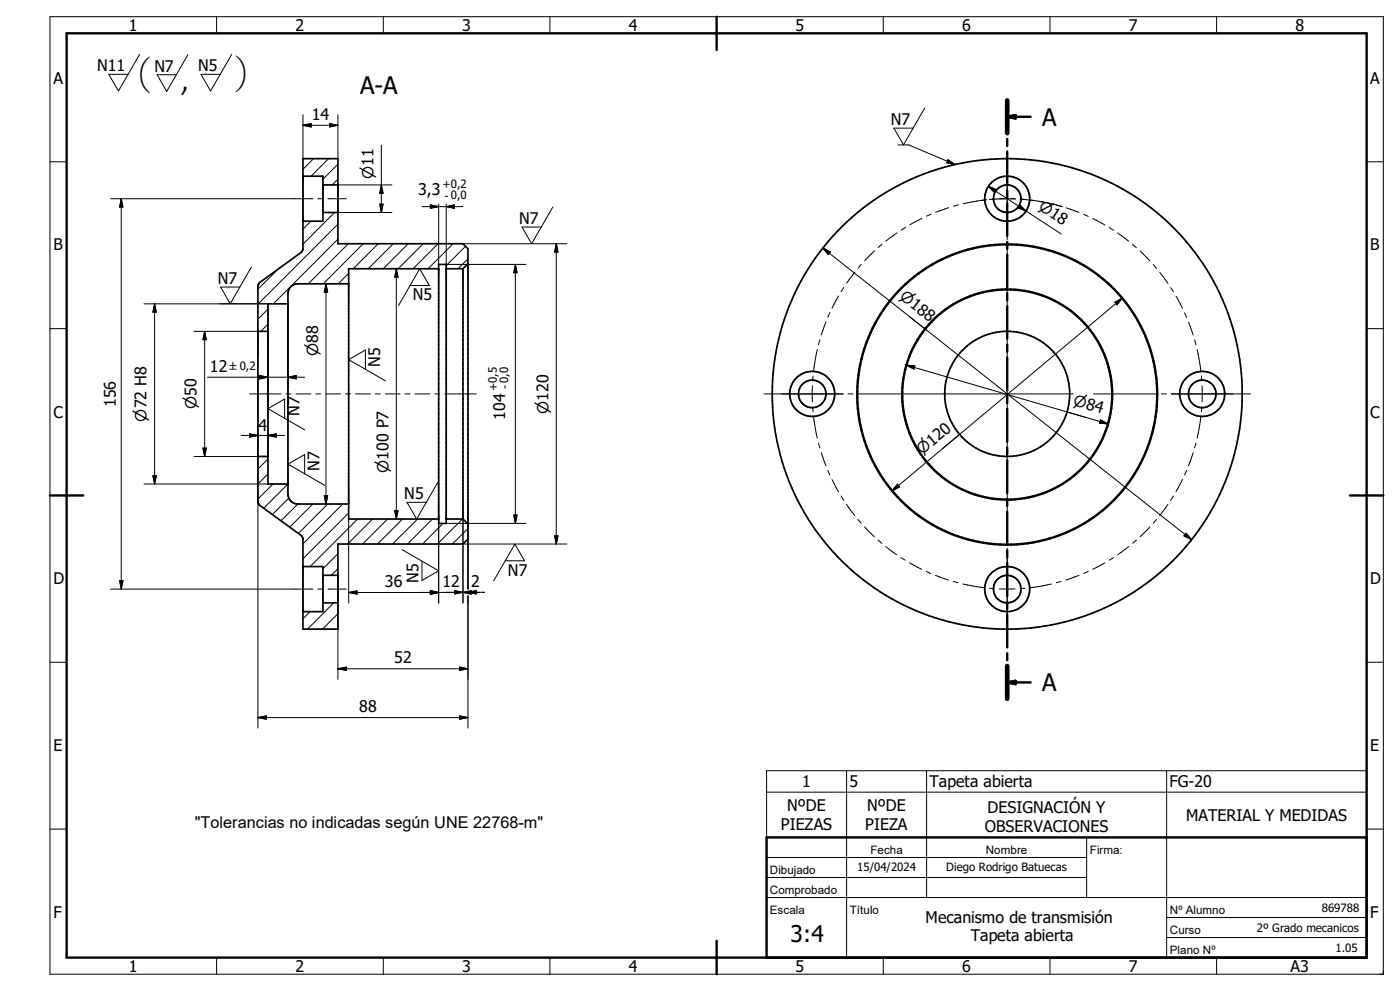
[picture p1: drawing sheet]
<svg xmlns="http://www.w3.org/2000/svg" width="420mm" height="297mm" viewBox="0 0 420 297" stroke-linecap="round" stroke-linejoin="round" font-family="sans-serif">
<g fill="none" stroke="#000" stroke-width=".3">
<path d="M15 5h400v287h-400zM41.9 16.3l-6.4 11-2.9-5h5.8M56.4 16.4l-6.4 11-2.9-5h5.8M65 5v5M69.5 16.3l-6.3 11-2.9-5h5.8M115 5v5M165 5v5M265 5v5M315 5v5M365 5v5M90.9 37.5h10.5M90.9 37.5l2.5-.4v.9z"/>
<path d="M90.9 34.4v13.2M98.9 37.1l2.5 .4-2.5 .5zM101.4 34.4v13.2M277.4 32.4l-6.4 11-2.9-5h5.8M15 48.5h5M33.2 59.6h60.7M36.4 59.6v117M36.4 59.6l.5 2.5h-1zM94.1 47.6l-3.2 3.1M95.4 59.6h1.5M98.4 59.6h5.5M98.6 47.6l-5.3 5.2"/>
<path d="M101.4 53.7l-1.7 1.7M101.4 49.2l-4.5 4.5M101.4 55.4h16.2M114.4 43.6v20.1M114.4 55.4l.5 2.5h-1zM269.4 43.4h3.2l13.9 5.9M284.4 47.9l2.1 1.4-2.5-.5zM295.3 59.9l-2.4 .4M296 59.9l-1.4 .1M296.5 55.9l11.3 7.3M296.5 55.9l2.4 .9-.6 .9zM298.3 59.7l-1.5 .1"/>
<path d="M299.8 59.6h4.7M301.7 59.6l-4.2 .1M302.2 45.1v23.7M303.2 59.6h1.5M306 59.7l1.5 .1M306.2 59.7l4.1 .4M410 48.5h5M93.3 66.3l-2.4 2.4M100.4 63.7l-9.5 9.5M101.4 71.7l-19.4 19.4M101.4 67.2l-24 24M101.4 63.7h16.2"/>
<path d="M104.5 73.1l-12 12M109 73.1l-12 12M113.5 73.1l-7.5 7.4M113.9 61.2h1l-.5 2.5zM118 73.1l-7.5 7.4M122.5 73.1l-7.5 7.4M126.6 61.9h12.3M126.9 73.1l-7.5 7.4M129.1 61.4l2.5 .5-2.5 .5zM131.4 73.1l-7.5 7.4M131.6 61.2v18.1M133.9 61.2v18.1h23.9"/>
<path d="M133.9 61.9l2.4-.5v1zM135.9 73.1l-7.5 7.4M138.9 73.1h31.2M139.6 73.8l-5.7 5.8M140.4 77.6l-3 2.9M154.6 79.3v77.6M154.6 79.3l.5 2.4h-1zM165.8 62.1l-6.3 11-2.9-5.1h5.8M166.9 73.1v89.9M166.9 73.1l.5 2.4h-1zM246.8 74.3l110.7 87.5M246.8 74.3l2.3 1.2-.6 .8z"/>
<path d="M258.4 79.3l-1 1.1M262.3 75.2l-2.9 2.9M264.6 73.2l-1.2 1M269.1 69.8l-3.3 2.5M271.6 68.1l-1.2 .9M276.6 65.4l-3.7 2M279.3 64.2l-1.3 .6M284.6 62.2l-3.9 1.4M287.5 61.4l-1.4 .4M293.1 60.3l-4.1 .8M302.2 70.3v1.5M302.2 73.3v89.5"/>
<path d="M306 61.5l1.8 1.7-2.4-.9zM307.8 63.2l10.5 6.9M310.2 60.1l5.2 1M311.8 60.4l1.5 .2M314.8 60.9l4 1.1M316.9 61.4l1.4 .4M319.8 62.3l3.9 1.4M325.1 64.2l1.4 .6M327.8 65.5l3.7 1.9M332.8 68.2l1.2 .8M335.3 69.8l3.3 2.5M339.8 73.3l1.1 .9"/>
<path d="M342 75.2l3 3M346 79.3l.9 1.1M15 98.5h5M43.2 91.1h37.2v26.9M46.4 91.1v54M46.4 91.1l.5 2.5h-1zM58.2 99.3h19.2v7.8M61.4 99.3v37.5M61.4 99.3l.5 2.5h-1zM75.4 80l-6.3 11-2.9-5h5.8M80.4 97.2l-2.2 2.1M80.4 92.7l-3 3"/>
<path d="M83.4 80.7l-6 6M86.4 91.1v25.1M97.8 85.1v66M97.8 85.1l.5 2.5h-1zM104.6 81.9l-3.1 3.2M118.9 80.5v75.1M118.9 80.5l.5 2.6h-1zM123 85.6h5.8l-2.9-5-6.3 11M247.8 96.5l-1.4 3.9M248.9 93.7l-.6 1.4M251.6 88.7l-2 3.7M253.1 86.1l-.8 1.3"/>
<path d="M256.4 81.5l-2.4 3.4M334.4 90.6l2.3-1.2-1.6 2zM336.7 89.4l-69.1 57.7M347.9 81.6l2.5 3.3M351.2 86.2l.8 1.3M352.8 88.7l1.9 3.7M355.4 93.8l.6 1.3M356.5 96.5l1.4 3.9M410 98.5h5M62.2 113.1h29.2M74.9 118.1h9.4M77.4 112.3v5.7"/>
<path d="M77.4 118.2v6.5M77.9 112.6l2.5 .5-2.5 .5zM80.4 118.2v6.5M85.8 118.1h1.5M86.4 113.1l2.5-.5v1zM88.8 118.1h4.4M94.7 118.1h1.5M97.7 118.1h4.5M103.7 118.1h1.5M106.7 118.1h4.4M109.6 110.7v-5.8l-5 2.9 11 6.3M112.6 118.1h1.5"/>
<path d="M115.6 118.1h4.4M121.5 118.1h1.5M124.5 118.1h4.5M130.5 118.1h1.5M133.5 118.1h9.4M229.2 118.1h23.7M243.7 115.7v4.7M243.9 112.7l-.1 1.5M245.2 104.8l-1.1 6.4M245.9 101.9l-.4 1.4M254.4 118.1h1.5M257.4 118.1h64.6"/>
<path d="M271.9 109.4l60.5 17.7M271.9 109.4l2.5 .3-.2 .9zM328 118.1h18.9M348.4 118.1h1.5M351.4 118.1h23.8M358.4 101.9l.4 1.4M359.1 104.8l1.1 6.4M360.4 112.7l.1 1.5M360.6 115.7v4.7M58.2 136.8h19.2v81.4M60.9 134.3h1l-.5 2.5zM72.4 130.5h13"/>
<path d="M74.9 130l2.5 .5-2.5 .5zM77.4 129.7v4M80.4 137.6l-3 3M80.4 129.7v4M80.4 130.5l2.5-.5v1zM85.4 125.4v-5.8l-5 2.9 11 6.3M243.8 121.9l.1 1.5M244.1 124.9l1.1 6.4M245.5 132.8l.4 1.4M246.4 135.7l1.4 3.9M320.4 123.5l5.1 1.5M330.1 125.9l2.3 1.2-2.5-.3z"/>
<path d="M357.9 135.7l-1.4 3.9M358.8 132.8l-.4 1.4M360.2 124.9l-1.1 6.4M360.5 121.9l-.1 1.5M43.2 145.1h37.2M45.9 142.5h1l-.5 2.6zM80.4 142.1l-3 3M81.9 145.1l-4.5 4.5M86.4 145.1l-7.3 7.2M86.7 149.3l-5 4.9M89.4 151l-5.1 5.1M91.4 142v-5.8l-5 2.9 11 6.3"/>
<path d="M93.8 151.1l-6.9 6.9M97.3 148.5h1l-.5 2.6zM98.3 151.1l-8.8 8.8M102.8 151.1l-11.9 11.9M104.6 153.7l-13.7 13.8M104.6 155.6v25.2M107.3 155.6l-14.3 14.2M111.8 155.6l-7.5 7.4M116.3 155.6l-7.5 7.4M118.4 153.1h1l-.5 2.5zM120.8 155.6l-7.5 7.4M125.3 155.6l-7.5 7.4"/>
<path d="M129.7 155.6l-7.4 7.4M131.3 144.6l-6.3 11-2.9-5h5.8M131.6 155.6v25.2M132.9 156.9l-6.2 6.1M133.9 156.9h23.9M134.2 155.6l-.3 .3M138.7 155.6l-7.5 7.4M138.9 155.6v25.1M140.4 158.4l-4.7 4.6M140.4 157.1v19.5M154.1 154.4h1l-.5 2.5zM248.3 141l.6 1.3"/>
<path d="M249.6 143.7l1.9 3.7M252.3 148.7l.8 1.2M253.9 151.2l2.5 3.3M257.4 155.7l.9 1.1M259.4 157.9l2.9 3M269.2 145.1l.7 .8-2.3 1.2zM345 157.9l-3 3M346.9 155.7l-.9 1.1M350.4 151.2l-2.5 3.3M352 148.7l-.8 1.2M354.7 143.7l-1.9 3.7M355.8 159.8l1.7 2-2.3-1.2z"/>
<path d="M356 141l-.6 1.3M33.2 176.6h60.7M35.9 174h1l-.5 2.6zM95.4 176.6h1.5M98.4 176.6h5.5M101.4 170.5l-2 1.9M101.4 166l-4.5 4.5M101.4 172.4v4.1M101.4 176.7v26.9M104.6 177.6h27M104.6 177.6l2.5-.5v1zM120.6 164.7l11 6.4-5 2.9v-5.8"/>
<path d="M126.6 177.6h2.5M129.1 177v1.1l2.5-.5M129.1 177.1l2.5 .5M129.1 177l2.5 .6 13.8-.1M136.4 177l5 1.1v-1.1l-5 1zM138.9 163h31.2M140.4 178.6v39.6M140.4 177.5l2.5-.5v1zM151.6 168.1h5.8l-2.9-5-6.4 11M166.4 160.6h1l-.5 2.4zM263.4 161.9l1.1 .9M265.7 163.8l3.3 2.5"/>
<path d="M270.3 167.1l1.2 .8M272.8 168.7l3.7 1.9M277.8 171.3l1.4 .6M280.6 172.4l3.9 1.4M286 174.3l1.4 .4M288.9 175l6.4 1.2M296.8 176.3l1.5 .1M299.8 176.5h4.7M302.2 164.3v1.5M302.2 167.3v23.8M307.5 176.3l-1.5 .1M315.4 175l-6.4 1.2"/>
<path d="M318.3 174.3l-1.4 .4M323.7 172.4l-3.9 1.4M326.5 171.3l-1.4 .6M331.5 168.7l-3.7 1.9M334 167.1l-1.2 .8M338.6 163.8l-3.3 2.5M340.9 161.9l-1.1 .9M15 198.5h5M93 183.3l-2.1 2.1M100.1 180.7l-7.8 7.9M101.4 188.4l-.2 .2M101.4 183.9l-4.7 4.7"/>
<path d="M137.9 199.9l2.5 .5-2.5 .5zM410 198.5h5M77.4 215.1h63M77.4 215.1l2.5-.5v1zM101.4 200.4h39M101.4 200.4l2.5-.5v1zM137.9 214.6l2.5 .5-2.5 .5zM230 231h180v20h-180zM230 237.4h180M254 231v56M278 231v38M350 231v56"/>
<path d="M15 248.5h5M230 257h96M326 251v18M410 248.5h5M230 269h180M230 263h96M350 275h60M65 287v5M115 287v5M165 287v5M265 287v5M315 287v5"/>
<path d="M350 281h60M365 287v5"/>
</g>
<g fill="none" stroke="#000" stroke-width=".51">
<path d="M90.9 52.8h6v13.5h-6M90.9 47.6h10.5v25.5h37.5l1.5 1.5v86.9l-1.5 1.5h-37.5v25.6h-10.5l-.1-27.5-.5-.7-12.3-8.9-.6-1.2v-64.5l.4-1 12.5-9.1 .5-.7zM96.9 55.4h4.5M96.9 63.7h4.5M131.6 79.3h2.3v77.6h-2.3zM140.4 79l-1.5 1.5M77.4 99.3h3M86.4 91.1h-6v54h6M104.6 85.1h-15a2.97 2.97 0 0 0-3.2 3v60a2.96 2.96 0 0 0 2.8 3h15.4M131.6 80.5h-27v75.1h27M133.9 80.5h5M138.9 80.5v75.1"/>
<path d="M77.4 136.8h3M133.9 155.6h5M138.9 155.6l1.5 1.5M90.9 169.8h6v13.5h-6M96.9 172.4h4.5M96.9 180.7h4.5"/>
<circle cx="302.1" cy="59.5" r="6.7"/>
<circle cx="302.2" cy="59.5" r="4.1"/>
<circle cx="243.6" cy="118" r="4.1"/>
<circle cx="243.7" cy="118.1" r="6.8"/>
<circle cx="302.1" cy="118.1" r="70.5"/>
<circle cx="302.2" cy="118" r="18.8"/>
<circle cx="360.6" cy="118.1" r="6.7"/>
<circle cx="360.7" cy="118" r="4.1"/>
<circle cx="302.2" cy="176.6" r="6.8"/>
<circle cx="302.2" cy="176.6" r="4.1"/>
</g>
<g fill="none" stroke="#000" stroke-width=".71">
<path d="M20 10h390v277h-390zM215 5v10M302.2 30.1v9.8M302.2 35h7M302.2 35l2.4-.5v1zM302.2 41.7v2.1M302.2 45.5v9.8M302.2 57.1v2.1M302.2 60.9v9.8M302.2 72.5v2.1M302.2 76.3v9.8M302.2 87.9v2.1"/>
<path d="M302.2 91.7v9.9M302.2 103.3v2.1M302.2 107.2v9.8M302.2 118.7v2.1M302.2 122.6v9.8M302.2 134.1v2.1M302.2 138v9.8M15 148.5h10M302.2 149.5v2.1M302.2 153.4v9.8M405 148.5h10M302.2 165v2.1"/>
<path d="M302.2 168.8v9.8M302.2 180.4v2.1M302.2 184.2v9.8M302.2 195.8v2.1M302.2 199.6v9.8M302.2 204.5l2.4-.5v1zM302.2 204.5h7M410 251h-180v36M215 282v10"/>
<circle cx="302.1" cy="118.2" r="45"/>
<circle cx="302.2" cy="118.2" r="31.5"/>
</g>
<path d="M302.2 30.1v9.8M302.2 199.6v9.8" fill="none" stroke="#000" stroke-width="1.4"/>
<path d="M302.2 35l2.4-.5v1zM302.2 204.5l2.4-.5v1z" fill="#000" stroke="#000" stroke-width=".71"/>
<g fill="#000" stroke="#000" stroke-width=".3">
<path d="M90.9 37.5l2.5-.4v.9zM98.9 37.1l2.5 .4-2.5 .5zM114.4 55.4l.5 2.5h-1zM284.4 47.9l2.1 1.4-2.5-.5zM296.5 55.9l2.4 .9-.6 .9zM36.4 59.6l.5 2.5h-1zM113.9 61.2h1l-.5 2.5zM129.1 61.4l2.5 .5-2.5 .5zM133.9 61.9l2.4-.5v1zM166.9 73.1l.5 2.4h-1zM246.8 74.3l2.3 1.2-.6 .8zM306 61.5l1.8 1.7-2.4-.9z"/>
<path d="M46.4 91.1l.5 2.5h-1zM97.8 85.1l.5 2.5h-1zM118.9 80.5l.5 2.6h-1zM154.6 79.3l.5 2.4h-1zM334.4 90.6l2.3-1.2-1.6 2zM61.4 99.3l.5 2.5h-1zM77.9 112.6l2.5 .5-2.5 .5zM86.4 113.1l2.5-.5v1zM271.9 109.4l2.5 .3-.2 .9zM60.9 134.3h1l-.5 2.5zM74.9 130l2.5 .5-2.5 .5zM80.4 130.5l2.5-.5v1z"/>
<path d="M330.1 125.9l2.3 1.2-2.5-.3zM45.9 142.5h1l-.5 2.6zM97.3 148.5h1l-.5 2.6zM118.4 153.1h1l-.5 2.5zM154.1 154.4h1l-.5 2.5zM269.2 145.1l.7 .8-2.3 1.2zM35.9 174h1l-.5 2.6zM104.6 177.6l2.5-.5v1zM129.1 177.1l2.5 .5-2.5 .5zM129.1 177l2.5 .6-2.5 .5zM136.4 177l2.5 .5-2.5 .5zM138.9 177.6l2.5-.6v1.1z"/>
<path d="M140.4 177.5l2.5-.5v1zM166.4 160.6h1l-.5 2.4zM355.8 159.8l1.7 2-2.3-1.2zM101.4 200.4l2.5-.5v1zM77.4 215.1l2.5-.5v1zM137.9 214.6l2.5 .5-2.5 .5zM137.9 199.9l2.5 .5-2.5 .5z"/>
</g>
<g font-size="11">
<text x="41.7" y="25.1">(</text>
<text x="54.2" y="27">,</text>
<text x="70.2" y="24.8">)</text>
</g>
<g font-size="7.2">
<text x="108" y="28.2">A-A</text>
<text x="312.6" y="37.6">A</text>
<text x="312.6" y="207.1">A</text>
</g>
<text font-size="6.9" x="237.2" y="282.2">3:4</text>
<text font-size="4.9" x="58.5" y="248.2">&quot;Tolerancias no indicadas según UNE 22768-m&quot;</text>
<g font-size="4.8">
<text x="38.7" y="9.3">1</text>
<text x="88.7" y="9.3">2</text>
<text x="138.7" y="9.2">3</text>
<text x="188.7" y="9.2">4</text>
<text x="238.7" y="9.2">5</text>
<text x="288.6" y="9.2">6</text>
<text x="338.7" y="9.2">7</text>
<text x="388.6" y="9.2">8</text>
<text x="29.2" y="21.4">N11</text>
<text x="46.3" y="21.5">N7</text>
<text x="59.5" y="21.3">N5</text>
<text x="16" y="25.1">A</text>
<text x="411" y="25.1">A</text>
<text x="93.5" y="36">14</text>
<text x="267.3" y="37.5">N7</text>
<text x="125.4" y="58.5">3,3</text>
<text x="155.8" y="67.1">N7</text>
<text x="16" y="75.1">B</text>
<text x="411" y="75.1">B</text>
<text x="65.3" y="85.1">N7</text>
<text x="123.8" y="90">N5</text>
<text x="63" y="111.5">12</text>
<text x="114.1" y="109.9" transform="rotate(-90 114.1 109.9)">N5</text>
<text x="16" y="125.1">C</text>
<text x="34.8" y="122" transform="rotate(-90 34.8 122)">156</text>
<text x="89.9" y="124.6" transform="rotate(-90 89.9 124.6)">N7</text>
<text x="151.6" y="125.8" transform="rotate(-90 151.6 125.8)">104</text>
<text x="411" y="125.1">C</text>
<text x="77.6" y="129">4</text>
<text x="95.8" y="141.2" transform="rotate(-90 95.8 141.2)">N7</text>
<text x="121.2" y="149.5">N5</text>
<text x="152.4" y="172.5">N7</text>
<text x="16" y="175">D</text>
<text x="115.5" y="176">36</text>
<text x="125.6" y="174.8" transform="rotate(-90 125.6 174.8)">N5</text>
<text x="132.8" y="176">12</text>
<text x="141.4" y="176">2</text>
<text x="411" y="175">D</text>
<text x="118.3" y="198.8">52</text>
<text x="107.8" y="213.4">88</text>
<text x="16" y="225">E</text>
<text x="411" y="225">E</text>
<text x="240.7" y="236">1</text>
<text x="254.9" y="236">5</text>
<text x="278.8" y="236">Tapeta abierta</text>
<text x="350.9" y="236">FG-20</text>
<text x="236.2" y="243.1">NºDE</text>
<text x="260.2" y="243.1">NºDE</text>
<text x="296.2" y="243.7">DESIGNACIÓN Y</text>
<text x="355.8" y="246">MATERIAL Y MEDIDAS</text>
<text x="234.3" y="248.8">PIEZAS</text>
<text x="259.6" y="248.8">PIEZA</text>
<text x="295.4" y="249.4">OBSERVACIONES</text>
<text x="16" y="275">F</text>
<text x="411" y="275">F</text>
<text x="277.7" y="276.7">Mecanismo de transmisión</text>
<text x="291.3" y="282">Tapeta abierta</text>
<text x="38.7" y="291.3">1</text>
<text x="88.7" y="291.3">2</text>
<text x="138.7" y="291.2">3</text>
<text x="188.7" y="291.2">4</text>
<text x="238.7" y="291.2">5</text>
<text x="288.6" y="291.2">6</text>
<text x="338.7" y="291.2">7</text>
<text x="387.2" y="291.2">A3</text>
</g>
<g font-size="4.6">
<text x="112" y="53.5" transform="rotate(-90 112 53.5)">n11</text>
<text x="311.3" y="62.7" transform="rotate(33 311.3 62.7)">n18</text>
<text x="269.7" y="89.3" transform="rotate(38 269.7 89.3)">n188</text>
<text x="95.4" y="106.8" transform="rotate(-90 95.4 106.8)">n88</text>
<text x="59" y="122.7" transform="rotate(-90 59 122.7)">n50</text>
<text x="164.5" y="124" transform="rotate(-90 164.5 124)">n120</text>
<text x="321.8" y="121.5" transform="rotate(16 321.8 121.5)">n84</text>
<text x="44" y="126.4" transform="rotate(-90 44 126.4)">n72 H8</text>
<text x="276.6" y="136.4" transform="rotate(-40 276.6 136.4)">n120</text>
<text x="116.5" y="141.7" transform="rotate(-90 116.5 141.7)">n100 P7</text>
</g>
<g font-size="3.5">
<text x="261.1" y="256">Fecha</text>
<text x="295.7" y="256">Nombre</text>
<text x="327" y="256">Firma:</text>
<text x="231" y="262">Dibujado</text>
<text x="231" y="268">Comprobado</text>
<text x="231" y="274">Escala</text>
<text x="255" y="274">Título</text>
<text x="351" y="274">Nº Alumno</text>
<text x="351" y="280">Curso</text>
<text x="351" y="286">Plano Nº</text>
</g>
<g font-size="3.4">
<text x="132.8" y="56.4">+0,2</text>
<text x="133.4" y="59.9">- 0,0</text>
<text x="149.1" y="117.3" transform="rotate(-90 149.1 117.3)">+0,5</text>
<text x="152.6" y="116.6" transform="rotate(-90 152.6 116.6)">- 0,0</text>
<text x="257.2" y="261">15/04/2024</text>
<text x="283.9" y="260.9">Diego Rodrigo Batuecas</text>
<text x="396.5" y="273.3">869788</text>
<text x="377" y="279.3">2º Grado mecanicos</text>
<text x="400.6" y="285.3">1.05</text>
</g>
<text font-size="3.3" x="68.9" y="110.9">`0,2</text>
</svg>
